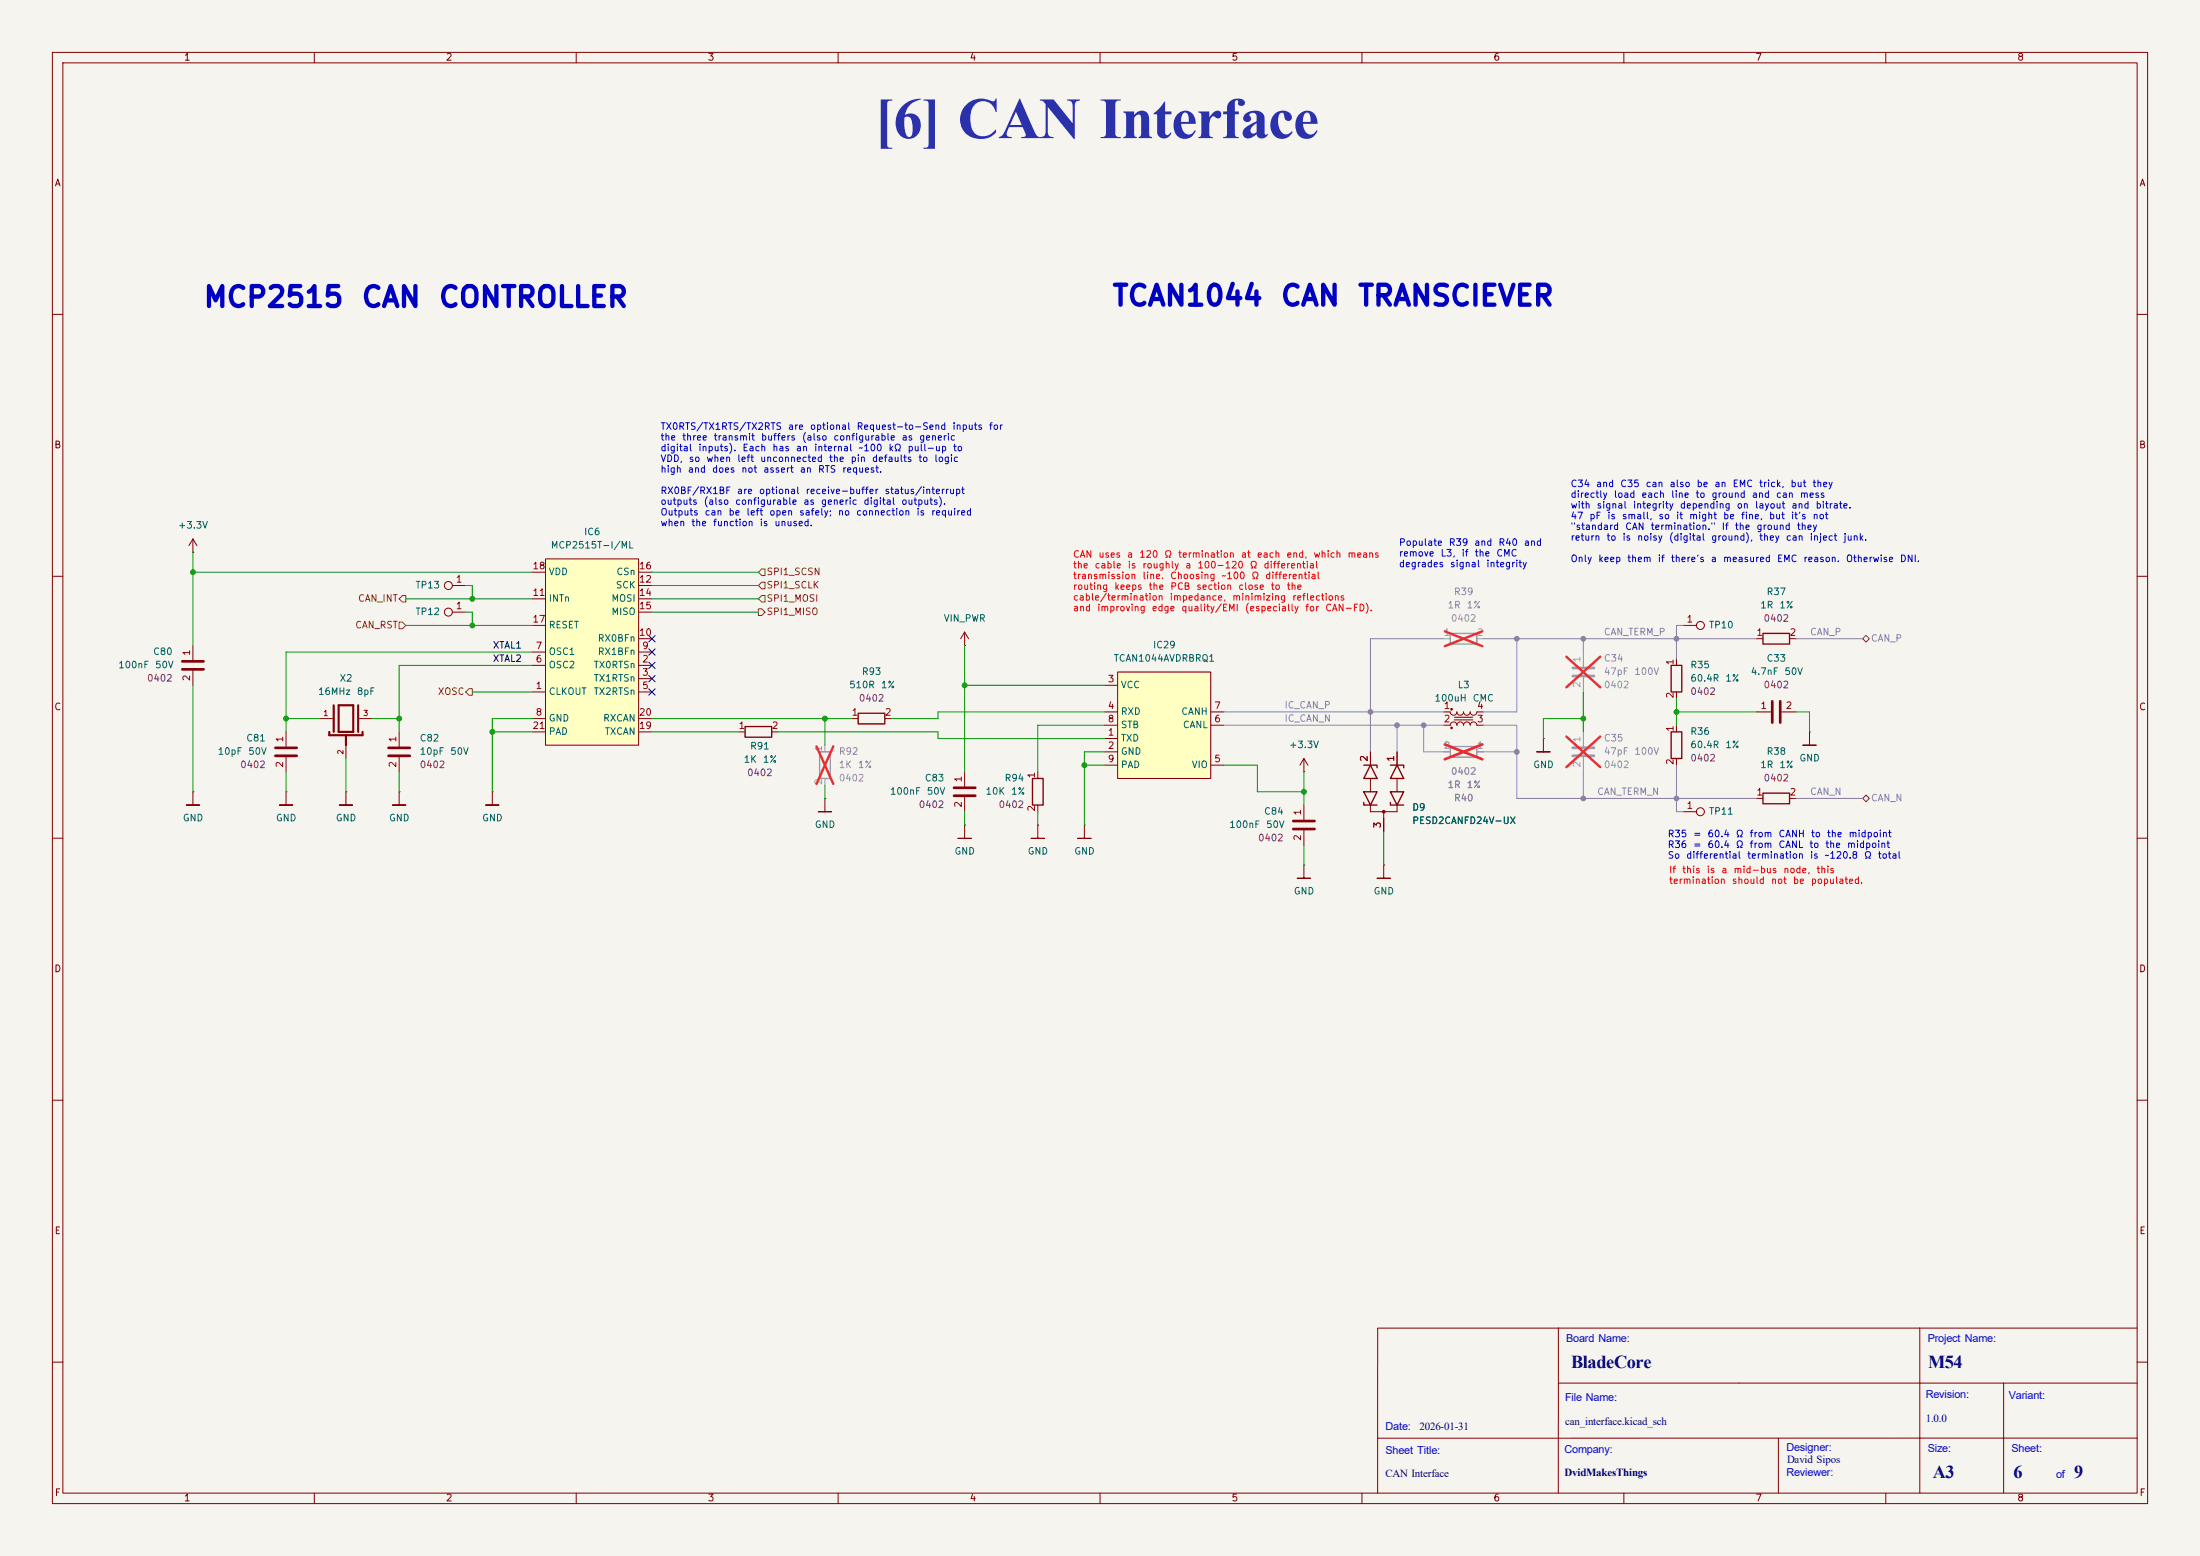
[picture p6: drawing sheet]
<svg xmlns="http://www.w3.org/2000/svg" width="420mm" height="297mm" viewBox="0 0 420 297" stroke-linecap="round" stroke-linejoin="round" font-family="sans-serif">
<path d="M0 0h420v297h-420z" fill="#f5f4ef" stroke="#f5f4ef" stroke-width=".19"/>
<g fill="none" stroke="#840000" stroke-width=".19">
<path d="M10 10h400v277h-400zM12 12h396v273h-396zM60 10v2M110 10v2M160 10v2M210 10v2M260 10v2M310 10v2M360 10v2M10 60h2M408 60h2M10 110h2"/>
<path d="M408 110h2M10 160h2M198.1 157.5v2.5h1.3h-2.6h1.3M198.1 157.5h.1M408 160h2M10 210h2M408 210h2M263 253.5v31.5M297.5 253.5v31.5M366.5 253.5v31.5M408 253.5h-144.9M10 260h2"/>
<path d="M297.5 264h110.5M339.5 274.5v10.5M382.5 264v21M408 260h2M408 274.5h-144.9M60 285v2M110 285v2M160 285v2M210 285v2M260 285v2M310 285v2M360 285v2"/>
</g>
<path d="M213.4 128.3h17.7v20.3h-17.7z" fill="#ffffc2"/>
<g fill="none" stroke="#840000" stroke-width=".19">
<path d="M321.3 119.4h2.5M141 139.7h1.2M147.3 139.7h1.3M162.6 137.2h1.2M168.9 137.2h1.3M184.1 123.2h.1M184.1 120.7l-.7 1.2M184.1 120.7l.8 1.2M184.1 120.7v2.5M210.8 130.8h2.6M210.8 135.9h2.6M210.8 138.4h2.6"/>
<path d="M213.4 128.3h17.7v20.3h-17.7zM231.1 135.9h2.6M231.1 138.4h2.6M275.6 135.9h1.3a.64 .64 0 0 0 .6 .6 .64 .64 0 0 0 .6-.6 .64 .64 0 0 0 .7 .6 .64 .64 0 0 0 .6-.6 .64 .64 0 0 0 .6 .6 .64 .64 0 0 0 .7-.6 .64 .64 0 0 0 .6 .6 .64 .64 0 0 0 .6-.6h1.3M275.6 138.4h1.3a.64 .64 0 0 1 .6-.6 .64 .64 0 0 1 .6 .6 .64 .64 0 0 1 .7-.6 .64 .64 0 0 1 .6 .6 .64 .64 0 0 1 .6-.6 .64 .64 0 0 1 .7 .6 .64 .64 0 0 1 .6-.6 .64 .64 0 0 1 .6 .6h1.3M277.6 136.9h3.6M277.6 137.4h3.6M320 125.7v1.3M320 132.1v1.3M320 138.4v1.3M66 151.1v2.6h1.3h-2.5h1.2M66 151.1h.1"/>
<path d="M76.2 151.1v2.6h1.3h-2.6h1.3M76.2 151.1h.1M184.1 147.3v2.8M184.1 152.1v2.8M210.8 141h2.6M210.8 143.5h2.6M210.8 146.1h2.6M231.1 146.1h2.6M320 144.8v1.3M321.3 154.9h2.5M335.3 152.4h1.2M341.6 152.4h1.3"/>
<path d="M248.9 165.1v2.5h1.3h-2.6h1.3M248.9 165.1h.1"/>
<circle cx="324.6" cy="119.4" r=".76"/>
<circle cx="324.6" cy="154.9" r=".76"/>
</g>
<g fill="none" stroke="#840000" stroke-width=".25">
<path d="M142.2 138.7h5.1v2h-5.1zM163.8 136.1h5.1v2.1h-5.1zM319 127h2.1v5.1h-2.1zM319 139.7h2.1v5.1h-2.1zM336.5 151.4h5.1v2h-5.1z"/>
<circle cx="277.1" cy="135.4" r=".13"/>
<circle cx="277.1" cy="138.9" r=".13"/>
</g>
<path d="M182.1 150.4h4.1M182.1 151.9h4.1" fill="none" stroke="#840000" stroke-width=".51"/>
<path d="M104.1 106.7h17.8v35.5h-17.8z" fill="#ffffc2"/>
<g fill="none" stroke="#840000" stroke-width=".19">
<path d="M36.8 105.4h.1M36.8 102.9v2.5M36.8 102.9l-.7 1.2M36.8 102.9l.8 1.2M86.4 111.8h2.5M86.4 116.8h2.5M101.6 114.3h2.5M101.6 109.2h2.5M101.6 119.4h2.5M104.1 106.7h17.8v35.5h-17.8zM121.9 114.3h2.6M121.9 111.8h2.6"/>
<path d="M121.9 116.8h2.6M121.9 109.2h2.6M36.8 123.2v2.8M36.8 128v2.8M54.6 139.7v2.8M61 137.2h2.5M68.6 137.2h2.5M76.2 139.7v2.8M101.6 132.1h2.5M101.6 127h2.5M101.6 124.5h2.5M101.6 137.2h2.5"/>
<path d="M101.6 139.7h2.5M121.9 132.1h2.6M121.9 127h2.6M121.9 129.5h2.6M121.9 124.5h2.6M121.9 137.2h2.6M121.9 121.9h2.6M121.9 139.7h2.6M335.3 121.9h1.2M335.3 135.9h2.8M340.1 135.9h2.8M341.6 121.9h1.3"/>
<path d="M345.4 139.7v2.5h1.3h-2.5h1.2M345.4 139.7h.1M36.8 151.1v2.6h1.3h-2.5h1.2M36.8 151.1h.1M54.6 151.1v2.6h1.3h-2.6h1.3M54.6 151.1h.1M54.6 144.5v2.8M66 142.2v2.6M76.2 144.5v2.8M94 151.1v2.6h1.2h-2.5h1.3M94 151.1h.1M157.5 152.4v2.5h1.2h-2.5h1.3"/>
<path d="M157.5 152.4h.1M184.1 157.5v2.5h1.3h-2.5h1.2M184.1 157.5h.1M198.1 147.3v1.3M198.1 153.7v1.2M207 157.5v2.5h1.3h-2.6h1.3M207 157.5h.1M248.9 147.3h.1M248.9 144.8v2.5M248.9 153.7v2.8M248.9 158.5v2.8M248.9 144.8l-.7 1.3"/>
<path d="M248.9 144.8l.8 1.3M261.6 153.7v1.2h5.1v-1.2M261.6 143.5v2.6M261.6 148.6v2.5M264.2 154.9v3.9M266.7 143.5v2.6M266.7 148.6v2.5M294.6 141v2.5h1.3h-2.5h1.2M294.6 141h.1M264.2 165.1v2.5h1.2h-2.5h1.3M264.2 165.1h.1"/>
<circle cx="85.6" cy="116.8" r=".76"/>
<circle cx="85.6" cy="111.8" r=".76"/>
</g>
<path d="M34.8 126.2h4.1M34.8 127.8h4.1M338.3 133.9v4M339.9 133.9v4M52.6 142.7h4M52.6 144.3h4M74.2 142.7h4M74.2 144.3h4M246.9 156.7h4.1M246.9 158.2h4.1" fill="none" stroke="#840000" stroke-width=".51"/>
<path d="M336.5 120.9h5.1v2h-5.1zM197.1 148.6h2v5.1h-2zM260.3 146.1h2.6v.5M260.3 153.2v.5h2.6M260.3 151.1h2.6l-1.3 2.6zM261.6 146.1l1.3 2.5h-2.6zM265.4 153.2v.5h2.6M265.4 151.1h2.6l-1.3 2.6zM265.4 146.1h2.6v.5M266.7 146.1l1.3 2.5h-2.6z" fill="none" stroke="#840000" stroke-width=".25"/>
<path d="M62.9 139.7v.6h6.3v-.6M63.7 134.6v5.1M64.6 134.6h2.8v5.1h-2.8zM68.4 134.6v5.1M66 140.3v1.9" fill="none" stroke="#840000" stroke-width=".41"/>
<path d="M300.2 127.5h4.1M300.2 129h4.1M300.2 142.7h4.1M300.2 144.3h4.1" fill="none" stroke="#9c9b98" stroke-width=".51"/>
<path d="M275.6 121.9h1.3M281.9 121.9h1.3M302.3 124.5v2.8M302.3 129.3v2.8M302.3 139.7v2.8M157.5 142.2v1.3M157.5 148.6v1.3M275.6 143.5h1.3M281.9 143.5h1.3M302.3 144.5v2.8" fill="none" stroke="#9c9b98" stroke-width=".19"/>
<path d="M275.8 120.5l7.2 2.8M283 120.5l-7.2 2.8M299 125.3l6.5 5.9M305.5 125.3l-6.5 5.9M155.9 142.5l3.2 7.1M159.1 142.5l-3.2 7.1M275.8 142.1l7.2 2.8M283 142.1l-7.2 2.8M299 140.6l6.5 5.8M305.5 140.6l-6.5 5.8" fill="none" stroke="#e12e31" stroke-width=".46"/>
<path d="M276.9 120.9h5v2h-5zM156.5 143.5h2v5.1h-2zM276.9 142.5h5v2h-5z" fill="none" stroke="#9c9b98" stroke-width=".25"/>
<circle cx="264.2" cy="154.9" r=".25" fill="#840000" stroke="#840000" stroke-width=".19"/>
<path d="M76.2 118.7h.6l.7 .7-.7 .6h-.6zM76.8 113.7h.7v1.2h-.7l-.6-.6zM144.8 116.2h.6l.6 .6-.6 .7h-.6zM145.4 113.7h.6v1.2h-.6l-.6-.6zM145.4 111.1h.6v1.3h-.6l-.6-.6zM145.4 108.6h.6v1.3h-.6l-.6-.7zM89.5 131.4h.7v1.3h-.7l-.6-.6zM355.6 121.9l.6-.6 .7 .6-.7 .7zM355.6 152.4l.6-.6 .7 .6-.7 .6z" fill="none" stroke="#725600" stroke-width=".19"/>
<g fill="none" stroke="#009600" stroke-width=".19">
<path d="M36.8 105.4v17.8M36.8 109.2h64.8M77.5 119.4h24.1M77.5 114.3h24.1M88.9 111.8h1.3v2.5M88.9 116.8h1.3v2.6M124.5 111.8h20.3M124.5 116.8h20.3M124.5 114.3h20.3M124.5 109.2h20.3M36.8 130.8v20.3M54.6 137.2h6.4"/>
<path d="M71.1 137.2h5.1M90.2 132.1h11.4M94 139.7h7.6M101.6 137.2h-7.6v13.9M101.6 127h-25.4v12.7M101.6 124.5h-47v15.2M124.5 137.2h38.1M124.5 139.7h16.5M148.6 139.7h30.5v1.3h31.7M157.5 137.2v5M184.1 123.2v24.1M184.1 130.8h26.7"/>
<path d="M210.8 135.9h-31.7v1.3h-8.9M210.8 138.4h-12.7v8.9M302.3 137.2h-7.7v3.8M302.3 132.1v7.6M320 135.9h15.3M320 133.4v5M342.9 135.9h2.5v3.8M54.6 147.3v3.8M66 144.8v6.3M76.2 147.3v3.8M157.5 149.9v2.5M184.1 154.9v2.6"/>
<path d="M198.1 154.9v2.6M207 146.1h3.8M210.8 143.5h-3.8v14M233.7 146.1h6.3v5h8.9M248.9 147.3v6.4M264.2 158.8v6.3M248.9 161.3v3.8"/>
</g>
<g fill="none" stroke="#907bb6" stroke-width=".19">
<path d="M321.3 119.4h-1.3v6.3M233.7 135.9h41.9M233.7 138.4h41.9M266.7 138.4v5.1M271.8 138.4v5.1h3.8M275.6 121.9h-14v21.6M283.2 121.9h52.1M283.2 138.4h6.4v14h45.7M289.6 121.9v14h-6.4M302.3 121.9v2.6M342.9 121.9h12.7M283.2 143.5h6.4"/>
<path d="M302.3 147.3v5.1M320 146.1v8.8h1.3M342.9 152.4h12.7"/>
</g>
<path d="M123.9 128.9l1.2 1.2M123.9 131.5l1.2 1.2M123.9 126.4l1.2 1.2M123.9 121.3l1.2 1.2M123.9 123.9l1.2 1.2M125.1 128.9l-1.2 1.2M125.1 131.5l-1.2 1.2M125.1 126.4l-1.2 1.2M125.1 121.3l-1.2 1.2M125.1 123.9l-1.2 1.2" fill="none" stroke="#000084" stroke-width=".19"/>
<g fill="#009600" stroke="#009600" stroke-width=".19">
<circle cx="90.2" cy="114.3" r=".46"/>
<circle cx="36.8" cy="109.2" r=".46"/>
<circle cx="90.2" cy="119.4" r=".46"/>
<circle cx="320" cy="135.9" r=".46"/>
<circle cx="302.3" cy="137.2" r=".46"/>
<circle cx="184.1" cy="130.8" r=".46"/>
<circle cx="157.5" cy="137.2" r=".46"/>
<circle cx="207" cy="146.1" r=".46"/>
<circle cx="248.9" cy="151.1" r=".46"/>
<circle cx="76.2" cy="137.2" r=".46"/>
<circle cx="94" cy="139.7" r=".46"/>
<circle cx="54.6" cy="137.2" r=".46"/>
</g>
<g fill="#907bb6" stroke="#907bb6" stroke-width=".19">
<circle cx="320" cy="121.9" r=".46"/>
<circle cx="302.3" cy="152.4" r=".46"/>
<circle cx="320" cy="152.4" r=".46"/>
<circle cx="289.6" cy="121.9" r=".46"/>
<circle cx="266.7" cy="138.4" r=".46"/>
<circle cx="261.6" cy="135.9" r=".46"/>
<circle cx="289.6" cy="143.5" r=".46"/>
<circle cx="271.8" cy="138.4" r=".46"/>
<circle cx="302.3" cy="121.9" r=".46"/>
</g>
<text font-size="11.1" fill="#2b31a8" x="167" y="26.4">[6] CAN Interface</text>
<g font-size="3.8" fill="#0000c2">
<text x="38.6" y="59.6">MCP2515</text>
<text x="68.8" y="59.6">CAN</text>
<text x="83.5" y="59.6">CONTROLLER</text>
<text x="212.1" y="59.3">TCAN1044</text>
<text x="244.2" y="59.3">CAN</text>
<text x="259" y="59.3">TRANSCIEVER</text>
</g>
<g font-size="3.5" fill="#00007f">
<text x="299.9" y="261.1">BladeCore</text>
<text x="368.1" y="261.1">M54</text>
<text x="369" y="282.1">A3</text>
<text x="384.4" y="282.1">6</text>
<text x="396" y="282.1">9</text>
</g>
<g font-size="2.1" fill="#00f">
<text x="299" y="256.2">Board Name:</text>
<text x="368" y="256.2">Project Name:</text>
<text x="298.8" y="267.4">File Name:</text>
<text x="367.6" y="266.9">Revision:</text>
<text x="383.5" y="267">Variant:</text>
<text x="264.5" y="272.9">Date:</text>
<text x="264.5" y="277.5">Sheet Title:</text>
<text x="298.7" y="277.3">Company:</text>
<text x="341.1" y="281.7">Reviewer:</text>
<text x="341.1" y="277">Designer:</text>
<text x="368" y="277.2">Size:</text>
<text x="384" y="277.2">Sheet:</text>
<text x="392.5" y="282.2">of</text>
</g>
<g font-size="2.1" fill="#00007f">
<text x="271" y="272.9">2026-01-31</text>
<text x="298.8" y="271.9">can_interface.kicad_sch</text>
<text x="367.6" y="271.4">1.0.0</text>
<text x="264.5" y="282">CAN Interface</text>
<text x="298.7" y="281.8">DvidMakesThings</text>
<text x="341.2" y="279.2">David Sipos</text>
</g>
<g font-size="1.3" fill="#840000">
<text x="35" y="11.9">1</text>
<text x="85" y="11.9">2</text>
<text x="135" y="11.9">3</text>
<text x="185" y="11.9">4</text>
<text x="235" y="11.9">5</text>
<text x="285" y="11.9">6</text>
<text x="335" y="11.9">7</text>
<text x="385" y="11.9">8</text>
<text x="10.3" y="35.9">A</text>
<text x="408.3" y="35.9">A</text>
<text x="10.3" y="85.9">B</text>
<text x="408.2" y="85.9">B</text>
<text x="10.3" y="135.9">C</text>
<text x="408.2" y="135.9">C</text>
<text x="10.3" y="185.9">D</text>
<text x="408.2" y="185.9">D</text>
<text x="10.3" y="235.9">E</text>
<text x="408.3" y="235.9">E</text>
<text x="10.3" y="285.9">F</text>
<text x="35" y="286.9">1</text>
<text x="85" y="286.9">2</text>
<text x="135" y="286.9">3</text>
<text x="185" y="286.9">4</text>
<text x="235" y="286.9">5</text>
<text x="285" y="286.9">6</text>
<text x="335" y="286.9">7</text>
<text x="385" y="286.9">8</text>
<text x="408.3" y="285.9">F</text>
</g>
<g font-size="1.3" fill="#0000c2">
<text x="126" y="82.3">TX0RTS/TX1RTS/TX2RTS</text>
<text x="150.3" y="82.3">are</text>
<text x="154.5" y="82.3">optional</text>
<text x="163.4" y="82.3">Request-to-Send</text>
<text x="181.7" y="82.3">inputs</text>
<text x="188.7" y="82.3">for</text>
<text x="126" y="84.4">the</text>
<text x="126" y="86.4">digital</text>
<text x="126" y="88.5">VDD,</text>
<text x="130.1" y="84.4">three</text>
<text x="131.4" y="88.5">so</text>
<text x="133.2" y="86.4">inputs).</text>
<text x="134.7" y="88.5">when</text>
<text x="136.1" y="84.4">transmit</text>
<text x="140.6" y="88.5">left</text>
<text x="141.6" y="86.4">Each</text>
<text x="145" y="88.5">unconnected</text>
<text x="145.2" y="84.4">buffers</text>
<text x="147.3" y="86.4">has</text>
<text x="151.8" y="86.4">an</text>
<text x="153" y="84.4">(also</text>
<text x="155.3" y="86.4">internal</text>
<text x="158.1" y="88.5">the</text>
<text x="159" y="84.4">configurable</text>
<text x="162.3" y="88.5">pin</text>
<text x="163.8" y="86.4">~100</text>
<text x="166.4" y="88.5">defaults</text>
<text x="169.5" y="86.4">kΩ</text>
<text x="172" y="84.4">as</text>
<text x="173.1" y="86.4">pull-up</text>
<text x="175.2" y="88.5">to</text>
<text x="175.4" y="84.4">generic</text>
<text x="178.2" y="88.5">logic</text>
<text x="181.8" y="86.4">to</text>
<text x="126" y="90.5">high</text>
<text x="126" y="94.6">RX0BF/RX1BF</text>
<text x="131.2" y="90.5">and</text>
<text x="135.8" y="90.5">does</text>
<text x="140.6" y="94.6">are</text>
<text x="141.4" y="90.5">not</text>
<text x="144.8" y="94.6">optional</text>
<text x="145.6" y="90.5">assert</text>
<text x="152.6" y="90.5">an</text>
<text x="153.7" y="94.6">receive-buffer</text>
<text x="156" y="90.5">RTS</text>
<text x="160.7" y="90.5">request.</text>
<text x="168.8" y="94.6">status/interrupt</text>
<text x="299.7" y="93.3">C34</text>
<text x="299.7" y="95.3">directly</text>
<text x="304.6" y="93.3">and</text>
<text x="308" y="95.3">load</text>
<text x="309.2" y="93.3">C35</text>
<text x="313.2" y="95.3">each</text>
<text x="314.1" y="93.3">can</text>
<text x="318.6" y="93.3">also</text>
<text x="318.9" y="95.3">line</text>
<text x="323.6" y="95.3">to</text>
<text x="323.8" y="93.3">be</text>
<text x="326.6" y="95.3">ground</text>
<text x="327.2" y="93.3">an</text>
<text x="330.7" y="93.3">EMC</text>
<text x="334.3" y="95.3">and</text>
<text x="335.7" y="93.3">trick,</text>
<text x="338.9" y="95.3">can</text>
<text x="341.7" y="93.3">but</text>
<text x="343.5" y="95.3">mess</text>
<text x="345.9" y="93.3">they</text>
<text x="126" y="96.7">outputs</text>
<text x="126" y="98.7">Outputs</text>
<text x="126" y="100.7">when</text>
<text x="131.9" y="100.7">the</text>
<text x="134.2" y="96.7">(also</text>
<text x="134.4" y="98.7">can</text>
<text x="136" y="100.7">function</text>
<text x="139" y="98.7">be</text>
<text x="140.2" y="96.7">configurable</text>
<text x="142.4" y="98.7">left</text>
<text x="144.9" y="100.7">is</text>
<text x="146.8" y="98.7">open</text>
<text x="147.7" y="100.7">unused.</text>
<text x="152.5" y="98.7">safely;</text>
<text x="153.3" y="96.7">as</text>
<text x="156.6" y="96.7">generic</text>
<text x="159.9" y="98.7">no</text>
<text x="163.3" y="98.7">connection</text>
<text x="164.7" y="96.7">digital</text>
<text x="172" y="96.7">outputs).</text>
<text x="174.8" y="98.7">is</text>
<text x="177.6" y="98.7">required</text>
<text x="299.7" y="97.4">with</text>
<text x="299.7" y="99.4">47</text>
<text x="299.7" y="101.5">&quot;standard</text>
<text x="303.3" y="99.4">pF</text>
<text x="304.7" y="97.4">signal</text>
<text x="306.7" y="99.4">is</text>
<text x="309.5" y="99.4">small,</text>
<text x="310.1" y="101.5">CAN</text>
<text x="311.6" y="97.4">integrity</text>
<text x="315" y="101.5">termination.&quot;</text>
<text x="316.5" y="99.4">so</text>
<text x="319.8" y="99.4">it</text>
<text x="320.6" y="97.4">depending</text>
<text x="322.3" y="99.4">might</text>
<text x="328.6" y="101.5">If</text>
<text x="328.8" y="99.4">be</text>
<text x="331.1" y="101.5">the</text>
<text x="331.4" y="97.4">on</text>
<text x="332.2" y="99.4">fine,</text>
<text x="334.9" y="97.4">layout</text>
<text x="335.2" y="101.5">ground</text>
<text x="337.6" y="99.4">but</text>
<text x="341.8" y="99.4">it's</text>
<text x="341.9" y="97.4">and</text>
<text x="342.9" y="101.5">they</text>
<text x="345.9" y="99.4">not</text>
<text x="346.5" y="97.4">bitrate.</text>
<text x="267" y="104.5">Populate</text>
<text x="267" y="106.5">remove</text>
<text x="274.9" y="106.5">L3,</text>
<text x="276.5" y="104.5">R39</text>
<text x="278.9" y="106.5">if</text>
<text x="281.3" y="104.5">and</text>
<text x="281.4" y="106.5">the</text>
<text x="285.5" y="106.5">CMC</text>
<text x="285.9" y="104.5">R40</text>
<text x="290.8" y="104.5">and</text>
<text x="299.7" y="103.5">return</text>
<text x="299.7" y="107.6">Only</text>
<text x="305" y="107.6">keep</text>
<text x="306.6" y="103.5">to</text>
<text x="309.6" y="103.5">is</text>
<text x="310.5" y="107.6">them</text>
<text x="312.4" y="103.5">noisy</text>
<text x="316.4" y="107.6">if</text>
<text x="318.5" y="103.5">(digital</text>
<text x="318.9" y="107.6">there's</text>
<text x="326.5" y="107.6">a</text>
<text x="326.6" y="103.5">ground),</text>
<text x="328.8" y="107.6">measured</text>
<text x="335.7" y="103.5">they</text>
<text x="339.1" y="107.6">EMC</text>
<text x="340.8" y="103.5">can</text>
<text x="344.2" y="107.6">reason.</text>
<text x="345.4" y="103.5">inject</text>
<text x="351.8" y="103.5">junk.</text>
<text x="352.3" y="107.6">Otherwise</text>
<text x="362.6" y="107.6">DNI.</text>
<text x="267" y="108.6">degrades</text>
<text x="276.7" y="108.6">signal</text>
<text x="283.6" y="108.6">integrity</text>
<text x="318.3" y="160.1">R35</text>
<text x="323.1" y="160.1">=</text>
<text x="325.9" y="160.1">60.4</text>
<text x="331.3" y="160.1">Ω</text>
<text x="333.9" y="160.1">from</text>
<text x="339.4" y="160.1">CANH</text>
<text x="345.6" y="160.1">to</text>
<text x="348.7" y="160.1">the</text>
<text x="352.8" y="160.1">midpoint</text>
<text x="318.3" y="162.2">R36</text>
<text x="318.3" y="164.2">So</text>
<text x="321.8" y="164.2">differential</text>
<text x="323.1" y="162.2">=</text>
<text x="325.9" y="162.2">60.4</text>
<text x="331.3" y="162.2">Ω</text>
<text x="333.4" y="164.2">termination</text>
<text x="333.9" y="162.2">from</text>
<text x="339.4" y="162.2">CANL</text>
<text x="345.3" y="162.2">to</text>
<text x="345.4" y="164.2">is</text>
<text x="348.2" y="164.2">~120.8</text>
<text x="348.3" y="162.2">the</text>
<text x="352.5" y="162.2">midpoint</text>
<text x="355.7" y="164.2">Ω</text>
<text x="358.4" y="164.2">total</text>
</g>
<g font-size="1.3" fill="#006464">
<text x="33.9" y="101.2">+3.3V</text>
<text x="105" y="105">MCP2515T-I/ML</text>
<text x="111.4" y="102.5">IC6</text>
<text x="79.2" y="112.6">TP13</text>
<text x="104.6" y="110.1">VDD</text>
<text x="117.5" y="112.6">SCK</text>
<text x="117.6" y="110.1">CSn</text>
<text x="337.1" y="113.9">R37</text>
<text x="79.2" y="117.7">TP12</text>
<text x="104.6" y="115.2">INTn</text>
<text x="116.6" y="115.2">MOSI</text>
<text x="116.6" y="117.7">MISO</text>
<text x="180.1" y="119">VIN_PWR</text>
<text x="335.9" y="116.4">1R</text>
<text x="339.6" y="116.4">1%</text>
<text x="29.1" y="125.3">C80</text>
<text x="104.6" y="125.3">OSC1</text>
<text x="104.6" y="120.2">RESET</text>
<text x="114" y="125.3">RX1BFn</text>
<text x="114" y="122.8">RX0BFn</text>
<text x="220" y="124.1">IC29</text>
<text x="326.1" y="120.2">TP10</text>
<text x="22.5" y="127.9">100nF</text>
<text x="29.5" y="127.9">50V</text>
<text x="64.7" y="130.4">X2</text>
<text x="104.6" y="127.9">OSC2</text>
<text x="113.2" y="127.9">TX0RTSn</text>
<text x="113.2" y="130.4">TX1RTSn</text>
<text x="162" y="131.7">510R</text>
<text x="164.4" y="129.1">R93</text>
<text x="168.1" y="131.7">1%</text>
<text x="212.5" y="126.6">TCAN1044AVDRBRQ1</text>
<text x="213.9" y="131.7">VCC</text>
<text x="278.2" y="131.7">L3</text>
<text x="322.6" y="127.9">R35</text>
<text x="322.6" y="130.4">60.4R</text>
<text x="329.3" y="130.4">1%</text>
<text x="334.1" y="129.1">4.7nF</text>
<text x="337.1" y="126.6">C33</text>
<text x="340.6" y="129.1">50V</text>
<text x="60.6" y="132.9">16MHz</text>
<text x="68" y="132.9">8pF</text>
<text x="104.6" y="132.9">CLKOUT</text>
<text x="113.2" y="132.9">TX2RTSn</text>
<text x="213.9" y="136.8">RXD</text>
<text x="225.4" y="136.8">CANH</text>
<text x="273.8" y="134.2">100uH</text>
<text x="281" y="134.2">CMC</text>
<text x="46.9" y="141.8">C81</text>
<text x="80" y="141.8">C82</text>
<text x="104.6" y="138">GND</text>
<text x="104.6" y="140.6">PAD</text>
<text x="115" y="138">RXCAN</text>
<text x="115.3" y="140.6">TXCAN</text>
<text x="143.1" y="143.4">R91</text>
<text x="213.9" y="141.8">TXD</text>
<text x="213.9" y="139.3">STB</text>
<text x="225.7" y="139.3">CANL</text>
<text x="246" y="143.1">+3.3V</text>
<text x="322.6" y="140.6">R36</text>
<text x="322.6" y="143.1">60.4R</text>
<text x="329.3" y="143.1">1%</text>
<text x="41.5" y="144.4">10pF</text>
<text x="47.3" y="144.4">50V</text>
<text x="80" y="144.4">10pF</text>
<text x="85.8" y="144.4">50V</text>
<text x="141.9" y="145.9">1K</text>
<text x="145.5" y="145.9">1%</text>
<text x="176.4" y="149.5">C83</text>
<text x="191.7" y="149.5">R94</text>
<text x="213.9" y="144.4">GND</text>
<text x="213.9" y="146.9">PAD</text>
<text x="227.4" y="146.9">VIO</text>
<text x="292.6" y="146.9">GND</text>
<text x="335.9" y="146.9">1R</text>
<text x="337.1" y="144.4">R38</text>
<text x="339.6" y="146.9">1%</text>
<text x="343.4" y="145.6">GND</text>
<text x="169.8" y="152">100nF</text>
<text x="176.8" y="152">50V</text>
<text x="188" y="152">10K</text>
<text x="192.9" y="152">1%</text>
<text x="241.2" y="155.8">C84</text>
<text x="269.5" y="155">D9</text>
<text x="326.1" y="155.8">TP11</text>
<text x="34.8" y="157.1">GND</text>
<text x="52.6" y="157.1">GND</text>
<text x="64" y="157.1">GND</text>
<text x="74.2" y="157.1">GND</text>
<text x="91.9" y="157.1">GND</text>
<text x="155.4" y="158.3">GND</text>
<text x="234.6" y="158.3">100nF</text>
<text x="241.6" y="158.3">50V</text>
<text x="269.5" y="157.6">PESD2CANFD24V-UX</text>
<text x="182.1" y="163.4">GND</text>
<text x="196.1" y="163.4">GND</text>
<text x="205" y="163.4">GND</text>
<text x="246.9" y="171">GND</text>
<text x="262.1" y="171">GND</text>
</g>
<g font-size="1.3" fill="#ff0007">
<text x="204.7" y="106.8">CAN</text>
<text x="209.6" y="106.8">uses</text>
<text x="215" y="106.8">a</text>
<text x="217.4" y="106.8">120</text>
<text x="222.2" y="106.8">Ω</text>
<text x="224.8" y="106.8">termination</text>
<text x="236.8" y="106.8">at</text>
<text x="239.8" y="106.8">each</text>
<text x="245.5" y="106.8">end,</text>
<text x="250.6" y="106.8">which</text>
<text x="257.1" y="106.8">means</text>
<text x="204.7" y="108.8">the</text>
<text x="204.7" y="110.8">transmission</text>
<text x="204.7" y="112.9">routing</text>
<text x="208.9" y="108.8">cable</text>
<text x="212.6" y="112.9">keeps</text>
<text x="215.2" y="108.8">is</text>
<text x="218" y="108.8">roughly</text>
<text x="218" y="110.8">line.</text>
<text x="219.2" y="112.9">the</text>
<text x="223.3" y="110.8">Choosing</text>
<text x="223.3" y="112.9">PCB</text>
<text x="226.2" y="108.8">a</text>
<text x="228.3" y="112.9">section</text>
<text x="228.5" y="108.8">100-120</text>
<text x="233.1" y="110.8">~100</text>
<text x="236.3" y="112.9">close</text>
<text x="238.5" y="108.8">Ω</text>
<text x="238.8" y="110.8">Ω</text>
<text x="241.1" y="108.8">differential</text>
<text x="241.4" y="110.8">differential</text>
<text x="242.5" y="112.9">to</text>
<text x="245.5" y="112.9">the</text>
<text x="204.7" y="114.9">cable/termination</text>
<text x="204.7" y="117">and</text>
<text x="209.3" y="117">improving</text>
<text x="219.8" y="117">edge</text>
<text x="223.2" y="114.9">impedance,</text>
<text x="225.4" y="117">quality/EMI</text>
<text x="235.1" y="114.9">minimizing</text>
<text x="237.5" y="117">(especially</text>
<text x="246.6" y="114.9">reflections</text>
<text x="249" y="117">for</text>
<text x="252.9" y="117">CAN-FD).</text>
<text x="318.5" y="167">If</text>
<text x="321" y="167">this</text>
<text x="325.7" y="167">is</text>
<text x="328.5" y="167">a</text>
<text x="330.8" y="167">mid-bus</text>
<text x="340.3" y="167">node,</text>
<text x="346.6" y="167">this</text>
<text x="318.5" y="169">termination</text>
<text x="330.5" y="169">should</text>
<text x="338" y="169">not</text>
<text x="342.2" y="169">be</text>
<text x="345.6" y="169">populated.</text>
</g>
<g font-size="1.3" fill="#a90000">
<text x="86.9" y="111.5">1</text>
<text x="101.6" y="109">18</text>
<text x="121.9" y="111.5">12</text>
<text x="121.9" y="109">16</text>
<text x="86.9" y="116.6">1</text>
<text x="101.6" y="114">11</text>
<text x="101.6" y="119.1">17</text>
<text x="121.9" y="114">14</text>
<text x="121.9" y="116.6">15</text>
<text x="321.9" y="119.1">1</text>
<text x="36.6" y="125.3" transform="rotate(-90 36.6 125.3)">1</text>
<text x="102.2" y="124.2">7</text>
<text x="121.9" y="121.7">10</text>
<text x="122.5" y="124.2">9</text>
<text x="335.2" y="121.7">1</text>
<text x="341.6" y="121.7">2</text>
<text x="36.6" y="130.1" transform="rotate(-90 36.6 130.1)">2</text>
<text x="102.2" y="131.8">1</text>
<text x="102.2" y="126.7">6</text>
<text x="122.5" y="126.7">2</text>
<text x="122.5" y="129.3">3</text>
<text x="122.5" y="131.8">5</text>
<text x="211.4" y="130.6">3</text>
<text x="319.8" y="127.1" transform="rotate(-90 319.8 127.1)">1</text>
<text x="102.2" y="136.9">8</text>
<text x="121.9" y="136.9">20</text>
<text x="162.5" y="136.9">1</text>
<text x="168.8" y="136.9">2</text>
<text x="211.4" y="135.6">4</text>
<text x="231.7" y="135.6">7</text>
<text x="275.5" y="135.6">1</text>
<text x="281.9" y="135.6">4</text>
<text x="319.8" y="133.4" transform="rotate(-90 319.8 133.4)">2</text>
<text x="336" y="135.6">1</text>
<text x="340.8" y="135.6">2</text>
<text x="54.4" y="141.8" transform="rotate(-90 54.4 141.8)">1</text>
<text x="75.9" y="141.8" transform="rotate(-90 75.9 141.8)">1</text>
<text x="101.6" y="139.4">21</text>
<text x="121.9" y="139.4">19</text>
<text x="140.9" y="139.4">1</text>
<text x="147.2" y="139.4">2</text>
<text x="211.4" y="140.7">1</text>
<text x="211.4" y="143.3">2</text>
<text x="211.4" y="138.2">8</text>
<text x="231.7" y="138.2">6</text>
<text x="275.5" y="138.2">2</text>
<text x="281.9" y="138.2">3</text>
<text x="319.8" y="139.8" transform="rotate(-90 319.8 139.8)">1</text>
<text x="54.4" y="146.6" transform="rotate(-90 54.4 146.6)">2</text>
<text x="75.9" y="146.6" transform="rotate(-90 75.9 146.6)">2</text>
<text x="183.9" y="149.4" transform="rotate(-90 183.9 149.4)">1</text>
<text x="197.9" y="148.7" transform="rotate(-90 197.9 148.7)">1</text>
<text x="211.4" y="145.8">9</text>
<text x="231.7" y="145.8">5</text>
<text x="261.4" y="145.5" transform="rotate(-90 261.4 145.5)">2</text>
<text x="266.4" y="145.5" transform="rotate(-90 266.4 145.5)">1</text>
<text x="319.8" y="146.1" transform="rotate(-90 319.8 146.1)">2</text>
<text x="183.9" y="154.2" transform="rotate(-90 183.9 154.2)">2</text>
<text x="197.9" y="155" transform="rotate(-90 197.9 155)">2</text>
<text x="248.7" y="155.8" transform="rotate(-90 248.7 155.8)">1</text>
<text x="321.9" y="154.7">1</text>
<text x="335.2" y="152.1">1</text>
<text x="341.6" y="152.1">2</text>
<text x="248.7" y="160.6" transform="rotate(-90 248.7 160.6)">2</text>
<text x="263.9" y="158.2" transform="rotate(-90 263.9 158.2)">3</text>
</g>
<g font-size="1.3" fill="#725600">
<text x="146.2" y="112.6">SPI1_SCLK</text>
<text x="146.2" y="110.1">SPI1_SCSN</text>
<text x="68.2" y="115.2">CAN_INT</text>
<text x="146.2" y="115.2">SPI1_MOSI</text>
<text x="146.2" y="117.7">SPI1_MISO</text>
<text x="67.7" y="120.2">CAN_RST</text>
<text x="83.5" y="132.9">XOSC</text>
</g>
<g font-size="1.3" fill="#939391">
<text x="277.5" y="113.9">R39</text>
<text x="276.2" y="116.4">1R</text>
<text x="279.9" y="116.4">1%</text>
<text x="306.1" y="129.1">47pF</text>
<text x="306.1" y="126.6">C34</text>
<text x="311.9" y="129.1">100V</text>
<text x="306.1" y="141.8">C35</text>
<text x="160" y="144.4">R92</text>
<text x="160" y="146.9">1K</text>
<text x="163.7" y="146.9">1%</text>
<text x="306.1" y="144.4">47pF</text>
<text x="311.9" y="144.4">100V</text>
<text x="276.2" y="150.7">1R</text>
<text x="277.5" y="153.3">R40</text>
<text x="279.9" y="150.7">1%</text>
</g>
<g font-size="1.3" fill="#9c9b98">
<text x="276.9" y="119">0402</text>
<text x="306.1" y="131.7">0402</text>
<text x="160" y="149.5">0402</text>
<text x="276.9" y="148.2">0402</text>
<text x="306.1" y="146.9">0402</text>
</g>
<g font-size="1.3" fill="#840084">
<text x="336.6" y="119">0402</text>
<text x="28" y="130.4">0402</text>
<text x="336.6" y="131.7">0402</text>
<text x="163.8" y="134.2">0402</text>
<text x="322.6" y="132.9">0402</text>
<text x="45.7" y="146.9">0402</text>
<text x="80" y="146.9">0402</text>
<text x="142.5" y="148.4">0402</text>
<text x="322.6" y="145.6">0402</text>
<text x="336.6" y="149.5">0402</text>
<text x="175.3" y="154.5">0402</text>
<text x="190.5" y="154.5">0402</text>
<text x="240.1" y="160.9">0402</text>
</g>
<g font-size="1.3" fill="#0f0f0f">
<text x="94" y="124.1">XTAL1</text>
<text x="94" y="126.7">XTAL2</text>
</g>
<g font-size="1.3" fill="#a5a4a2">
<text x="275.5" y="121.7">1</text>
<text x="281.9" y="121.7">2</text>
<text x="302" y="131.4" transform="rotate(-90 302 131.4)">2</text>
<text x="302" y="126.6" transform="rotate(-90 302 126.6)">1</text>
<text x="157.2" y="143.6" transform="rotate(-90 157.2 143.6)">1</text>
<text x="275.5" y="143.3">2</text>
<text x="281.9" y="143.3">1</text>
<text x="302" y="141.8" transform="rotate(-90 302 141.8)">1</text>
<text x="157.2" y="149.9" transform="rotate(-90 157.2 149.9)">2</text>
<text x="302" y="146.6" transform="rotate(-90 302 146.6)">2</text>
</g>
<g font-size="1.3" fill="#907bb6">
<text x="306.1" y="121.6">CAN_TERM_P</text>
<text x="345.4" y="121.6">CAN_P</text>
<text x="357.1" y="122.8">CAN_P</text>
<text x="245.1" y="135.5">IC_CAN_P</text>
<text x="245.1" y="138.1">IC_CAN_N</text>
<text x="304.8" y="152.1">CAN_TERM_N</text>
<text x="345.4" y="152.1">CAN_N</text>
<text x="357.1" y="153.3">CAN_N</text>
</g>
<g font-size="1" fill="#a90000">
<text x="61.6" y="136.9">1</text>
<text x="69.2" y="136.9">3</text>
<text x="65.8" y="144.1" transform="rotate(-90 65.8 144.1)">2</text>
</g>
</svg>
